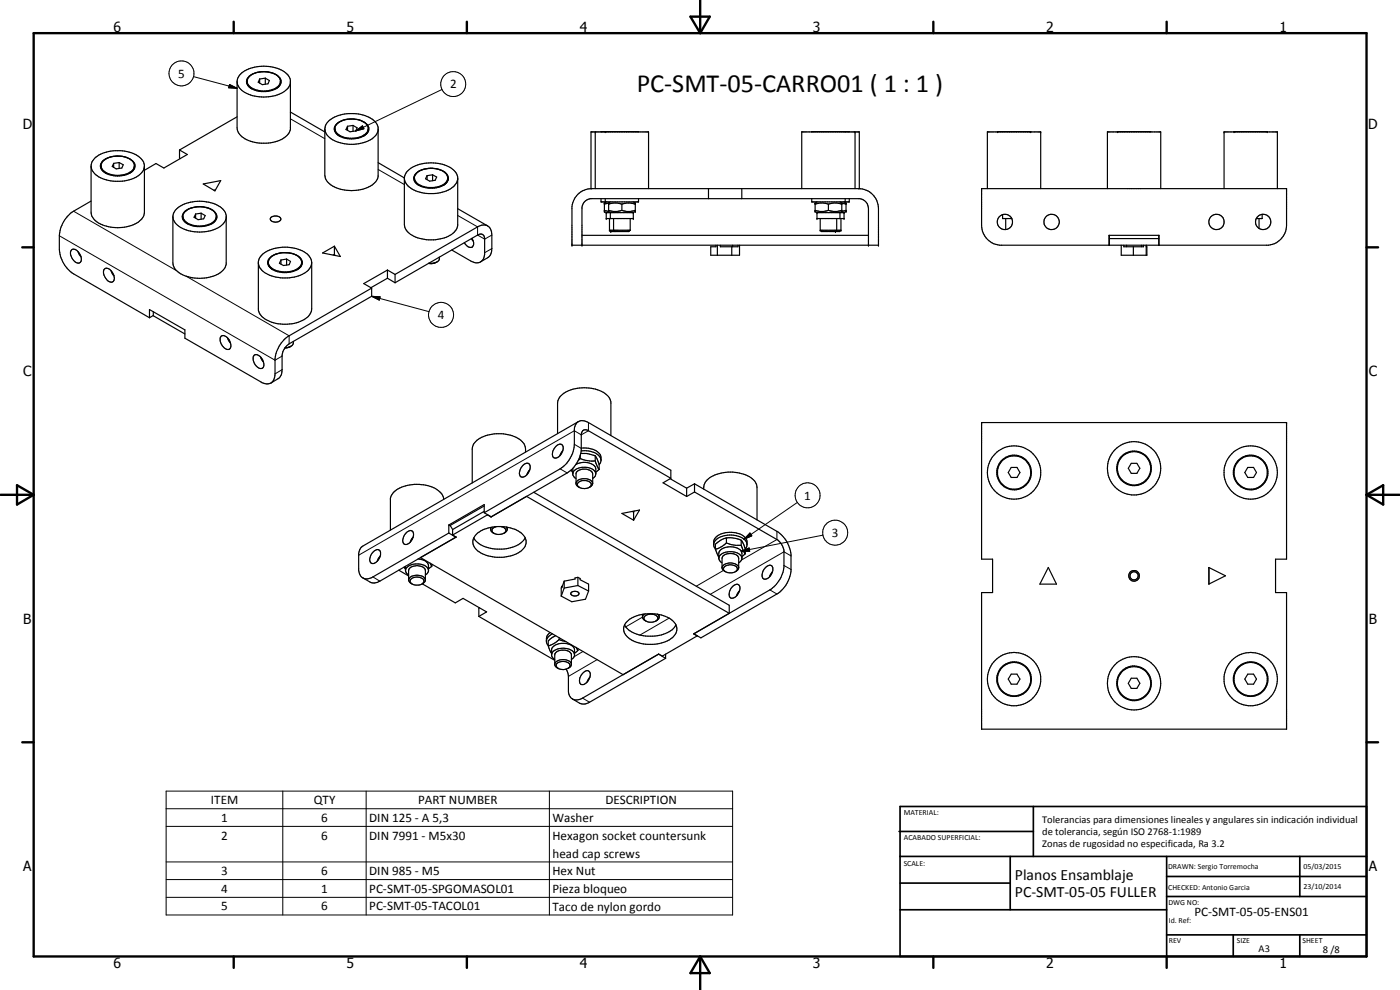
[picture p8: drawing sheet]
<svg xmlns="http://www.w3.org/2000/svg" width="420mm" height="297mm" viewBox="0 0 420 297" stroke-linecap="round" stroke-linejoin="round" font-family="sans-serif">
<g fill="none" stroke="#000" stroke-width=".35">
<path d="M71.2 35.1l-17.3 9.9M71.2 24.5a4.5 4.5 0 0 0 3.4 3.8 11.7 11.7 0 0 0 11.5-1.5l.8-1.1 .3-.8M71.9 22.5a11.3 11.3 0 0 1 11.3-2 5.5 5.5 0 0 1 4 3.6v14.7a6.6 6.6 0 0 1-6 4 10 10 0 0 1-9.5-2.8l-.5-1.6v-13.9l.1-.8zM74.2 24.6a4.4 4.4 0 0 0 4.6 2.7 4.9 4.9 0 0 0 5.3-2.6M74.9 26.2l.7 .5M75 22.8a2.29 2.29 0 0 0-.1 3.4M75.1 22.6a7.5 7.5 0 0 1 8.8 .6 1.98 1.98 0 0 1-.5 3M75.2 26.4l.4 .3M76.1 22.1a2.44 2.44 0 0 0-1.9 3.2l.7 .9M76.6 21.9l.5-.1a8.1 8.1 0 0 1 5.2 .3M77.9 23.7v1.2M79.6 23.5v1.7"/>
<path d="M79.6 23.5l-1.7 .2M79.6 23.5l1.2 .7-.4 .9-1.7 .3-1.2-.7 .4-1M82.7 22.4a2.39 2.39 0 0 1 1.5 2.4 2.39 2.39 0 0 1-2 2.1 8.3 8.3 0 0 1-6.6-.2M83.1 26.4l-.3 .3M87.2 33.6l10.3 6M97.5 38.7a5 5 0 0 0 4 4 11.5 11.5 0 0 0 10.9-1.7l.6-.7 .5-1.2M98.6 36.4a11.5 11.5 0 0 1 13.8 0l.6 .7 .5 1.2v14.7a5.5 5.5 0 0 1-4.6 3.8 11.3 11.3 0 0 1-10.7-2.3l-.6-1.1-.1-.8v-13.9l.3-1.2zM100.5 38.8a4.5 4.5 0 0 0 4.7 2.7 5.3 5.3 0 0 0 5.2-2.3l.1-.3M104.3 37.9v1.2M104.5 35.8a4.1 4.1 0 0 0-4 2.7l.1 1 .6 .8M105 35.7a5.9 5.9 0 0 1 5.2 1.9l.3 1-.1 .9-.3 .5M105.3 35.7a5 5 0 0 0-4.9 2.5v1l.8 1.2"/>
<path d="M105.9 35.7l2.1 .3M105.9 37.6v1.8M105.9 37.6l-1.6 .3M105.9 37.6l1.3 .8-.4 .9-1.7 .2-1.3-.6 .5-1M108.2 36.2l1.2 .6M109.6 36.9a2.19 2.19 0 0 1 1.1 2.1 2.19 2.19 0 0 1-1.6 1.9M110.5 38.6v.3M178.6 39.6v17M180.4 39.6h11.2M181.6 39.5v.1M243.6 39.6h11.3M253.6 39.5v.1"/>
<path d="M256.6 39.6v17M299.4 39.6h9.9M335.4 39.6h9.9M370.4 39.6h9.9M27.3 49.8a4.9 4.9 0 0 1 4-4 11.5 11.5 0 0 1 10.9 1.7l.9 1.1 .2 1.2M27.3 49.8a4.9 4.9 0 0 0 4 4 11.5 11.5 0 0 0 10.9-1.7l.9-1.1 .2-1.2M27.3 49.8v13.9a4.9 4.9 0 0 0 4 4 11.6 11.6 0 0 0 10.9-1.7l.9-1.1 .2-1.2v-13.9M32.5 47.3a2.53 2.53 0 0 0-2 3.6 7.4 7.4 0 0 0 8.7 .9M32.8 47.2a6.6 6.6 0 0 1 7.2 1.6l.3 .9M34.1 49v1.2M35.8 48.8v1.7M35.8 48.8l-1.7 .2"/>
<path d="M35.8 48.8l1.2 .6-.4 1-1.7 .3-1.2-.7 .4-1M39.5 51.6a2.11 2.11 0 0 0 1-2.1 2.11 2.11 0 0 0-1.4-1.7 7.2 7.2 0 0 0-8.2 .6 2.29 2.29 0 0 0 .8 3.6M40.3 49.7l-.2 1.2-1.2 1.1M40.3 49.7a3.6 3.6 0 0 1-3.7 2.8 5.5 5.5 0 0 1-6.2-2.3l-.1-.3M53.9 45l2.3 1.4-7 4-2.4-1.3-3.5 2M53.9 45v2.5l.2 .1M61 55.2l5.2-1-1.7 3.1zM64.7 56.9l-.5 .2M101.2 40.4a7.7 7.7 0 0 0 8.2 .3M101.2 40.3l.7 .6M110 40.2l-.3 .2M113.5 48.8l7.9 4.6"/>
<path d="M121.4 53.5a5 5 0 0 0 4 4 11.7 11.7 0 0 0 10.9-1.7l1.1-1.9M122.1 51.5a11.4 11.4 0 0 1 11.9-1.8 5 5 0 0 1 3.4 3.4v14.6a6 6 0 0 1-5.3 4 10 10 0 0 1-10.2-2.7l-.5-1.6v-13.9l.1-.8zM124.4 53.4v.2M124.4 53.6a3.7 3.7 0 0 0 3.6 2.6 6.2 6.2 0 0 0 6.1-1.9l.3-.6M125.1 55.2l.3 .2M125.4 55.4l.4 .2M128.2 52.7v1.2M129.8 52.5v1.7M129.8 52.5l-1.6 .2M129.8 52.5l1.3 .6-.5 1-1.7 .3-1.2-.8 .5-.9M130.2 50.5a6.6 6.6 0 0 0-5.7 2 2.04 2.04 0 0 0 .9 2.9M130.5 50.6a4.1 4.1 0 0 1 4.1 2.9 4.2 4.2 0 0 1-4.7 3 7.6 7.6 0 0 1-4.5-1.1"/>
<path d="M131.3 50.7a6.3 6.3 0 0 0-6.8 2l-.1 1.3 .7 1.2M131.6 50.8a2.89 2.89 0 0 1 2.8 2.9M134.4 53.6l-.3 1-1.1 1M177.6 56.6a6 6 0 0 0-5.9 5.4v11.6h91.9v-11a6 6 0 0 0-6-6M180.4 59.6v1h11.2v-1M181.6 59.6v1M194.6 56.6v-17h-17.2v17h80.5v-17h-17.3v17M212.6 56.6v3M222.6 56.6v3M243.6 59.6v1h11.3v-1M253.6 59.6v1M294.6 56.6h91.5v11a6.1 6.1 0 0 1-5.4 6h-80.7a6.1 6.1 0 0 1-5.4-6z"/>
<path d="M296.3 56.6v-17h16v17M332.3 56.6v-17h16v17M367.4 56.6v-17h16v17M21.5 75a2.17 2.17 0 0 1 2.7 1.6 1.39 1.39 0 0 1-.8 2.4 3.1 3.1 0 0 1-2-3.9zM23.4 75.5l.9 1.5M27.3 60.3l-5.2 3.1a9.4 9.4 0 0 0-4.3 7.3v4.1a9.4 9.4 0 0 0 4.3 7.4l22.8 13.1M51.9 65a5 5 0 0 0 4 4 11.2 11.2 0 0 0 11.2-2l.8-1.6M53 62.7a11.5 11.5 0 0 1 13.8 0l.6 .7 .5 1.2v14.7a6 6 0 0 1-5.3 3.9 11.1 11.1 0 0 1-9.9-2.3l-.7-1.2-.1-.8v-13.9l.3-1.2zM54.9 65.2l.3 .9 .8 .8M54.9 65.5a2.94 2.94 0 0 1 2.9-3.2 6.3 6.3 0 0 1 7 1.8 2.12 2.12 0 0 1-1.3 3.1M56 67a8.1 8.1 0 0 0 7.8 0M58.1 62.2a3.5 3.5 0 0 0-3.4 3l.1 .3a2.62 2.62 0 0 0 1.5 1.7"/>
<path d="M58.4 62.2a5.9 5.9 0 0 1 6.4 2.1l.1 .9M58.7 64.2v1.2M60.4 64v1.8M60.4 64l-1.7 .2M60.4 64l1.2 .7-.5 1-1.6 .2-1.3-.7 .5-1M64.9 65.2a3.2 3.2 0 0 1-2.7 2.3 6.4 6.4 0 0 1-7.1-1.8l-.1-.3M64.9 65.2l-.3 .9-.7 .8M64.9 64.9v.3M78.6 76.5a11.4 11.4 0 0 1 13.9 0l.7 1.1 .3 1.2v13.9a4.8 4.8 0 0 1-4 4 11.7 11.7 0 0 1-10.9-1.7l-1.1-1.9v-14.7l.3-.8zM80.5 79.2l.5 1 .9 .7M80.5 78.9l.1 .3M80.6 79.2a4.9 4.9 0 0 0 4.6 2.4 5.4 5.4 0 0 0 5.3-2.3 2.6 2.6 0 0 0-2.3-3.1 7 7 0 0 0-7.5 1.5 2.2 2.2 0 0 0 1.2 3.2"/>
<path d="M81.4 65.2a2.05 2.05 0 0 1 2.9 .5 1.84 1.84 0 0 1-3.1 .3l-.1-.3zM83.5 76.1a3.1 3.1 0 0 0-3 3.1M84.3 78v1.2M85 75.8l-1 .1M85.6 75.8l1.1 .1M86 77.7v1.8M86 77.7l-1.7 .3M86 77.7l1.2 .7-.4 1-1.7 .3-1.2-.7 .4-1M86.9 75.9a3.8 3.8 0 0 1 3.9 2.8l-.2 .7a2.39 2.39 0 0 1-1.5 1.5M90.5 78.7l-.4 1.5M93.5 78.8a4.9 4.9 0 0 1-4 4 12 12 0 0 1-10.9-1.7l-.8-1.1-.3-.8M96.8 75.9l3.6-2 1.7 3.1z"/>
<path d="M100.4 73.9v2.4M100.4 76.3l.1 .3M100.4 76.3l-.4 .2M130.6 78.8l-1.9 .2M130.6 78.9l-1 .2-1-.1M130.9 78.7l-.3 .1M131.1 78.6l-.3 .1M131.9 77.1l-.1 .9-.9 .7M135.6 75l5.6 3.3a2.83 2.83 0 0 0 3 .3M137.4 62.6l8.9 5.2M141.5 71.6l.5 .7M141.7 71.5l.4 1a1.16 1.16 0 0 1-.1 1.3 1.16 1.16 0 0 1-1.3 .4l-1.4-1.4"/>
<path d="M144.2 78.6l.8-.7 .4-1.6v-4.9a1.26 1.26 0 0 0-.7-1.1 1.26 1.26 0 0 0-1.4 .2l-24.7 14.3M146.3 67.8l1 1a15.7 15.7 0 0 1 .2 6.7l-.6 1.4-2.7 1.7M146.3 67.8a3.1 3.1 0 0 0-3 .3l-24.7 14.2M174.7 70.6h85.9M174.7 73.6v-11.4a2.97 2.97 0 0 1 2.5-2.6h80.8a3 3 0 0 1 2.6 3v11M181.4 63.1l1.3 .3M181.9 63.8v1.8h8.2v-1.8M181.9 63.8h8.2M181.9 60.6l-.5 .3v2.6l.5 .3M182.7 63.1l1.5 .4 2.4-.4M182.7 61.3l1.5-.4 2.4 .4M182.7 60.9v2.6l.5 .3v1.8"/>
<path d="M182.7 61l-1.3 .3M182.9 69.1h6.2M182.9 69.1l.4 .4h5.5l.3-.4M182.9 65.6v3.5M183.2 60.6l-.5 .3M184.1 65.6v3.5l.4 .4M186.6 63.1a5.8 5.8 0 0 0 4.1 0M186.6 61.3a5.8 5.8 0 0 1 4.1 0M186.6 61.3v1.8M189.1 65.6v3.5M190.1 60.6l.6 .3v2.6l-.6 .3M214.9 73.6v.4h-1.6v2.6h8.6v-3"/>
<path d="M215.3 73.6v3M216.2 73.6v.4h5.3v-.4M219.6 74v2.6M219.9 73.6v.4M244.6 63.1a5.7 5.7 0 0 0 4 0M244.6 61.3a5.7 5.7 0 0 1 4 0M245.2 63.8v1.8h8.1v-1.8M245.2 63.8h8.1M245.2 60.6l-.6 .3v2.6l.6 .3M246.2 69.1h6.2M246.2 69.1l.3 .4h5.5l.4-.4M246.2 65.6v3.5"/>
<path d="M248.6 63.1a5.8 5.8 0 0 0 4 0M248.6 61.3a5.8 5.8 0 0 1 4 0M248.6 61.3v1.8M251.1 65.6v3.5l-.4 .4M252.1 60.6l.5 .3M252.4 65.6v3.5M252.6 61l1.3 .3M252.6 60.9v2.6l-.5 .3v1.8M253.3 60.6l.6 .3v2.6l-.6 .3M253.9 63.1l-1.3 .3M300.9 64.4v1.2h2.8M301.8 65.6v3.3"/>
<path d="M332.8 73.6v-3h15v3M332.9 70.6v3M332.9 71.6h14.9M336.5 73.6v3h7.7v-2.6h-.2M337.3 73.6v.4h5.9v-.4M338.1 73.6v.4M340.1 74v2.6M342.6 73.6v.4M344 73.6v3M347.8 70.6v3M377.9 65.6v2.9M378.8 64.3v1.3h-1.8"/>
<path d="M31.2 80.9a1.42 1.42 0 0 1 2.3 .5 2.84 2.84 0 0 1 .6 3 1.74 1.74 0 0 1-2.5-1.1l-.5-1.3zM33.3 81.2l.9 1.5M44.9 95.3v-2.4l10.6 6.1v2.5l23.2 13.4 1.2 .3 1.4-.3M46 94.7l-1.1 .6M46 93.5v1.2l9.5 5.5M90.1 80.3a7.8 7.8 0 0 1-8.2 .6M111.5 86.4v2.5l-24.7 14.3a5.1 5.1 0 0 0-2.1 3.4v4.3a2.9 2.9 0 0 1-1.3 2.8l-2.1 1.2M111.5 86.4l-24.7 14.4a9.5 9.5 0 0 0-4.3 6.8v5.5l-.5 1.1-.7 .7M116.3 81l-7.1 4.1 2.3 1.3M116.3 83.5l-5 2.8M116.3 81v2.5M116.3 81l2.3 1.3"/>
<path d="M116.3 83.5l2.3 1.3M118.6 82.3v2.5M68.3 101.3a1.16 1.16 0 0 0-1.2-.6 1.16 1.16 0 0 0-1 .9 2.94 2.94 0 0 0 2.6 3.2l.5-.7v-1.2M68.3 101.3l.9 1.6M68.3 101.4l.9 1.5M76.3 106.6a2.26 2.26 0 0 1 2.8 2 1.17 1.17 0 0 1 0 1.5 1.17 1.17 0 0 1-1.5 .3 3 3 0 0 1-1.3-3.8zM78.2 107.1l.9 1.5M87 104.1l-1.5 .2M87 104.1l-1.5 .3M88 102.4l-.2 1.1-.8 .6M156.8 139.8a1.27 1.27 0 0 1 2.2-.3 2.85 2.85 0 0 1-2.6 3.6 2 2 0 0 1 0-2.7zM157.7 135.6a4.8 4.8 0 0 0-4-4.9 11.6 11.6 0 0 0-10.9 1.8l-.6 .6-.5 1.6v10.2"/>
<path d="M166.7 134.1a1.27 1.27 0 0 1 2.2-.3 2.85 2.85 0 0 1-2.6 3.6 2 2 0 0 1 0-2.7zM167.3 130.1v-9.2a5 5 0 0 1 4.1-3.9 11.4 11.4 0 0 1 11.2 2l.7 1.6v10.1M168.9 135.2l-.9 1.5M172.8 139.4a4.7 4.7 0 0 1 5.9 .8l.1 2M173.6 126.5l-64.7 37.3-.9 1.1-.4 1.2v5a2.56 2.56 0 0 0 1.5 2.4 2.56 2.56 0 0 0 2.8-.4l22.8-13.2M173.6 126.5l-.6 .4-.6 1.4v5a9.5 9.5 0 0 1-4.3 7.4l-22.8 13.1M173.6 126.5l1-.3 2 .6 24.7 14.3v2.4M174.1 136.6v1M174.1 137.6l1.7 .5 2.8 .2M174.1 137.6l-.5 .5M174.3 136.1a9.4 9.4 0 0 1-4.1 5.8l-22.8 13.2M174.3 136.1l.2-6.3a1.29 1.29 0 0 1 2.1-.6l24.7 14.3"/>
<path d="M174.3 136.1h1.6l2.7 .7M174.4 134.5a5.6 5.6 0 0 1 5.8 2.2l.2 1.5-.6 1.2M174.4 135.3a5.7 5.7 0 0 1 5.9 2.3l.1 .3M178.6 136.8v1.5M178.6 138.3l1.2 2.5M178.6 136.8l1.2 2.6v1.4M294.6 126.8h91.5v41h-3.3v10h3.3v41h-91.5v-41h3.3v-10h-3.3zM339.5 139h1.7l.9 1.5-.9 1.5h-1.7l-.9-1.5zM122 159.7a1.16 1.16 0 0 1 1.6-.4 1.16 1.16 0 0 1 .5 1.5 2.86 2.86 0 0 1-2.5 2.6 1.59 1.59 0 0 1-.4-2.5zM133.1 149.9a5.4 5.4 0 0 0-4.7-4.2 11 11 0 0 0-10.5 2.3l-.7 1.5v9.5M134.7 157.5v2.4M134.7 159.9l2.1 1.3"/>
<path d="M134.7 157.5l.5 .3M135.8 158.9v1.6M145.3 153.8l2.1 1.3M145.3 153.8v-2.4l-10.6 6.1M145.3 151.8l-10.2 5.8 .7 1.3M145.3 153.4l-9.5 5.5M146.3 154.5l-10.5 6M146.3 154.4v.1M146.3 154.5l1.1 .6M147.2 158.2v.6M147.4 155v.1M147.5 158.2l-.2 .8 .6 .9"/>
<path d="M149 158a1.09 1.09 0 0 0-1.2 .6 1.09 1.09 0 0 0 .2 1.3M150.3 158a1.19 1.19 0 0 1 1.2 .5 1.19 1.19 0 0 1 0 1.3 3.2 3.2 0 0 1-3.5 .1M151.9 158.1l.3 .6M152.2 158.2v.9l-1 .9M158 148.9l60.9 35.1M159 140.9l-.9 1.6M160.2 147.7l58.7 33.9v2.4M171.4 141l.5 .8M171.9 142.2a3.2 3.2 0 0 1 3.9-2 2.77 2.77 0 0 1 3 2M171.9 140.5v1.9l.4 .8 .6 .4M172.9 144.9a2.07 2.07 0 0 1 1.9-1.3h1.1a1.57 1.57 0 0 1 1.8 1.9 3.1 3.1 0 0 1-4.1 .5M173.6 146a1.05 1.05 0 0 1-.2-1.1 1.05 1.05 0 0 1 1-.6l1.4-.1a1.35 1.35 0 0 1 1.5 1.6l-.4 .4"/>
<path d="M173.6 146.1l.3 .1M177.9 145v-2.8a1.9 1.9 0 0 0-2-1.4h-1.1l-1 .3-.8 .7-.1 3.5 .7 .8M178.8 142.2l-.2 .7-.7 .7M179.8 140.8l-1 .9M186.6 154.1l5.3-1.1-1.8 3.1zM189.8 153.5l.3 .2M190.1 153.7v2.4M190.3 153.3l-.2 .4M201.1 143.6l5 2.9M201.3 143.5l-2.3 1.4 7.1 4.1M206.1 146.5v2.5M208.4 147.6l24.8 14.3a5.2 5.2 0 0 1 2.1 3.3v4.9a9.5 9.5 0 0 1-4.3 6.9l-22.8 13.2"/>
<path d="M208.4 145.2l24.8 14.2a9.4 9.4 0 0 1 4.2 6.9v5.1a9.4 9.4 0 0 1-4.2 6.8l-22.9 13.2-2.1-1.2M208.4 145.2l-2.3 1.3M208.4 147.6l-2.3 1.4M208.4 145.2v2.4M211.2 146.8a4.7 4.7 0 0 1 4-4.5 11.3 11.3 0 0 1 11.3 2l.6 1.2 .1 .8v9.7M303.5 140.3h1.7l.9 1.5-.9 1.5h-1.7l-.9-1.5zM374.5 140.3h1.7l.9 1.5-.9 1.5h-1.7l-.9-1.5zM111.9 165.7a1.23 1.23 0 0 1 2.2-.3 2.96 2.96 0 0 1-2.4 3.7 1.59 1.59 0 0 1-.4-2.5zM113.6 167.6h.1M114.1 166.8l-.9 1.6M119.7 171.1l2.9 1.7M121.3 170.1l.4 .7"/>
<path d="M121.7 169.9v1.3M122.6 174.1l.1-.2a2.59 2.59 0 0 1 3.4-1.2 1.63 1.63 0 0 1 1.6 1.4M122.6 174.1l.3 .6 .7 .5M122.6 174v-2.8a2.05 2.05 0 0 1 2.4-1.5 2.25 2.25 0 0 1 2.7 1.5v2.8M124 161.1l-.9 1.6M125.5 167.7a2.76 2.76 0 0 1 3.1 2v1.7l-.9 1.2M126.7 175.2l9.9 5.7 2.4-1.4 7 4.1-2.3 1.4M127.7 174.1a2.68 2.68 0 0 1-4.6 .3 2.44 2.44 0 0 1 4.1-.4v.6l-.4 .5M128.6 171.2a3.2 3.2 0 0 0-3.9-2 2.66 2.66 0 0 0-3 2.2l.9 1.2M129.1 169l.5 .8M129.6 169.8l-1 .9M129.6 169.3v.5"/>
<path d="M135.8 160.5l1.1 .7-10.7 6.1 60.8 35.1 10.7-6.1 1.1 .5 10.4-6M136.8 161.2l-22.8 13.2a2.87 2.87 0 0 1-3 .2l-2.1-1.2M136.8 161.1v.1M142.2 161.4a7.8 7.8 0 0 0 7 3.4 9 9 0 0 0 8.4-3.4M142.2 161.4a3.5 3.5 0 0 0 2 4.5 11.6 11.6 0 0 0 12.6-1 2.88 2.88 0 0 0 .8-3.5M142.2 161.4a7.5 7.5 0 0 1 6.3-3.4 10.4 10.4 0 0 1 8.6 2.7l.5 .7M168.6 175.9l.1 .2M168.6 175.9l-.2 3M169.3 174.4l-.7 1.9v-.4M169.3 174.4v2M169.3 176.4l-.9 2.5M171.4 177.8a1.5 1.5 0 0 1 2.4 .4 1.38 1.38 0 0 1-2.5-.2z"/>
<path d="M173.4 173.2l-.8 .2v.3l-3.3 .7M173.4 173.2l.7 .4v.3l2.5 1.4v2M173.4 173.2v2.5M173.4 175.7l3.2 1.6M173.4 175.7l-4.1 .7M176.6 177.3l-.9 2.5-4.1 .8-3.2-1.7M214.2 163.2a3.9 3.9 0 0 1 3.6-2.5 6.3 6.3 0 0 1 6.2 1.9l.2 .6M214.7 164.7l-.2-.3a2.94 2.94 0 0 1-.1-2.7 6.9 6.9 0 0 1 7.6-1.5 3.1 3.1 0 0 1 2.2 3.3l-.5 1.2M214.7 164.8l1 2.3M215.7 167.5v-1.5a3.1 3.1 0 0 1 3.5-2 3.1 3.1 0 0 1 3.5 2v1.5M216.7 168.9a1.47 1.47 0 0 1-1-1.5 1.47 1.47 0 0 1 1.1-1.3 4.4 4.4 0 0 1 5.8 1.1l-.2 1-.7 .7M216.7 170.2a3.1 3.1 0 0 1 5 0"/>
<path d="M217.5 170a2.72 2.72 0 0 1 3.8 .5 1.76 1.76 0 0 1-2.4 1.4 1.37 1.37 0 0 1-1.7-1.6zM217.7 171.5l-1-.9v-3.1a2.26 2.26 0 0 1 2.7-1.4 2.16 2.16 0 0 1 2.3 1.4l-.1 3.1-.9 .9M218 162.9l1.7 .5 2.8 .2M218 162.9l-1.3 1-2 .9M218 161.4a8.7 8.7 0 0 1 4.5 .7M218 161.4a6.2 6.2 0 0 0-3.3 1.9v1.5M218 161.4v1.5M219.7 176.1a1.27 1.27 0 0 1 2.2-.3 3.1 3.1 0 0 1-2.4 3.7 2.02 2.02 0 0 1 0-3.1zM221.9 177.2l-.8 1.6M222.5 163.6l1.2 2.6M222.5 162.1l1.2 2.5v1.6M222.5 162.1v1.5"/>
<path d="M223.7 166.2l-1 .8M229.6 170.4a1.23 1.23 0 0 1 2.2-.3 2.75 2.75 0 0 1-2.6 3.6 2.38 2.38 0 0 1 .4-3.3zM231.8 171.5l-.8 1.6M314.6 170.3l2.5 5h-5zM362.8 170.3l5 2.5-5 2.5zM362.8 170.3v5M143.7 185l22.8 13.1M143.9 182.4l-.2 .1v2.5M164.5 193.8l1.1 2.3M165.1 189.8a2.5 2.5 0 0 0-1.1 2.8l.5 1.1M165.6 196.2a4.1 4.1 0 0 1 5.1-1.5l1 .5 .7 1M165.8 190.2a2.89 2.89 0 0 0-1.8 2.1"/>
<path d="M166.5 199.3v-2.8a1.9 1.9 0 0 1 1.9-1.4 2.53 2.53 0 0 1 3.1 1.2l-.1 3.3-.2 .4-.7 .5M166.5 197.9l-.6-.5-.3-.7v-2a4.4 4.4 0 0 1 6.6-.4l.2 .4v2l-.4 .7-.5 .5M166.8 190.7l-2.3 1.6v1.5M167.1 199.1a2.73 2.73 0 0 1 4 .4 1.69 1.69 0 0 1-2.1 1.4l-.7-.1a1.2 1.2 0 0 1-1.2-1.7zM167.8 191.9l2.1 .6M167.8 191.9l-1.3 1-2 .9M167.8 191.3v.6M171.5 199.2a3.1 3.1 0 0 0-4.3-.8 1.13 1.13 0 0 0-.7 1.2 1.13 1.13 0 0 0 1 .9M172.9 194.2l.5 1M173.4 194.6v.6M173.4 195.2l-1 .8M187.4 187.5a8.1 8.1 0 0 0 7.1 3.4 9.2 9.2 0 0 0 8.1-3l.2-.4"/>
<path d="M187.9 186.8a10.7 10.7 0 0 1 10-2.4 6 6 0 0 1 5.2 3.9 4.7 4.7 0 0 1-3.9 4.4 11.6 11.6 0 0 1-11-1.6 2.98 2.98 0 0 1-.3-4.3zM192.8 184.3v.9M193.5 184.2a1.11 1.11 0 0 0-.7 1.2 1.11 1.11 0 0 0 1 1M197.1 186.2l-.3 .2M197.3 184.3l.5 .7M197.8 184.4a1.94 1.94 0 0 1-2.1 2.3 1.87 1.87 0 0 1-2.5-1.4 2.58 2.58 0 0 1 4.2 0l-.3 .8M199.8 197.5l-2.2-1.2-22.8 13.2a2.55 2.55 0 0 1-2.7 .4 2.55 2.55 0 0 1-1.5-2.4v-4.6l-.7-2.1M199.8 197.5l-22.9 13.2a3.1 3.1 0 0 1-3 .3l-2.1-1.3M199.8 196.3v1.2M208.2 190.2l1 .6M209.2 190.8h.1M218.9 184l-10.7 6.2"/>
<path d="M174.8 202.1a1.26 1.26 0 0 1 2.2-.4 3 3 0 0 1-2.4 3.7 1.78 1.78 0 0 1-.2-2.8zM177 203.2l-.9 1.5M303.5 202.3h1.7l.9 1.5-.9 1.5h-1.7l-.9-1.5zM339.5 203.5h1.7l.9 1.5-.9 1.5h-1.7l-.9-1.5zM374.5 202.3h1.7l.9 1.5-.9 1.5h-1.7l-.9-1.5z"/>
<circle cx="301.6" cy="66.6" r="2.31"/>
<circle cx="315.6" cy="66.6" r="2.31"/>
<circle cx="365.1" cy="66.6" r="2.3"/>
<circle cx="379.1" cy="66.6" r="2.31"/>
<circle cx="304.3" cy="141.8" r="5"/>
<circle cx="304.3" cy="141.7" r="5.2"/>
<circle cx="304.3" cy="141.8" r="8"/>
<circle cx="340.3" cy="140.5" r="5.2"/>
<circle cx="340.3" cy="140.5" r="8"/>
<circle cx="340.3" cy="140.5" r="5"/>
<circle cx="375.3" cy="141.8" r="5.2"/>
<circle cx="375.3" cy="141.8" r="8"/>
<circle cx="375.3" cy="141.8" r="5"/>
<circle cx="340.3" cy="172.8" r="1.23"/>
<circle cx="340.3" cy="172.8" r="1.6"/>
<circle cx="304.3" cy="203.8" r="5"/>
<circle cx="304.3" cy="203.8" r="5.2"/>
<circle cx="304.4" cy="203.8" r="8"/>
<circle cx="340.3" cy="205" r="5"/>
<circle cx="340.3" cy="205" r="5.2"/>
<circle cx="340.3" cy="205" r="8"/>
<circle cx="375.3" cy="203.8" r="5.2"/>
<circle cx="375.3" cy="203.8" r="8"/>
<circle cx="375.4" cy="203.8" r="5"/>
</g>
<g fill="#000">
<circle cx="178.6" cy="39.6" r=".18"/>
<circle cx="181.6" cy="39.5" r=".18"/>
<circle cx="256.6" cy="39.6" r=".18"/>
<circle cx="299.4" cy="39.5" r=".18"/>
<circle cx="309.3" cy="39.5" r=".18"/>
<circle cx="312.3" cy="39.6" r=".18"/>
<circle cx="335.4" cy="39.5" r=".18"/>
<circle cx="367.4" cy="39.6" r=".18"/>
<circle cx="370.4" cy="39.5" r=".18"/>
<circle cx="380.3" cy="39.5" r=".18"/>
<circle cx="171.7" cy="73.6" r=".18"/>
<circle cx="174.7" cy="73.6" r=".18"/>
<circle cx="181.4" cy="63.5" r=".18"/>
<circle cx="181.4" cy="60.9" r=".18"/>
<circle cx="181.6" cy="60.6" r=".18"/>
<circle cx="181.9" cy="63.8" r=".18"/>
<circle cx="181.9" cy="65.6" r=".18"/>
<circle cx="182.7" cy="63.5" r=".18"/>
<circle cx="182.7" cy="60.9" r=".18"/>
<circle cx="182.9" cy="69.1" r=".18"/>
<circle cx="183.3" cy="69.5" r=".18"/>
<circle cx="190.1" cy="63.8" r=".18"/>
<circle cx="190.1" cy="65.6" r=".18"/>
<circle cx="190.7" cy="63.5" r=".18"/>
<circle cx="190.7" cy="60.9" r=".18"/>
<circle cx="244.6" cy="60.9" r=".18"/>
<circle cx="244.6" cy="63.5" r=".18"/>
<circle cx="245.2" cy="63.8" r=".18"/>
<circle cx="245.2" cy="65.6" r=".18"/>
<circle cx="246.2" cy="69.1" r=".18"/>
<circle cx="250.7" cy="69.5" r=".18"/>
<circle cx="251.1" cy="69.1" r=".18"/>
<circle cx="252.4" cy="69.1" r=".18"/>
<circle cx="252.6" cy="60.9" r=".18"/>
<circle cx="252.6" cy="63.5" r=".18"/>
<circle cx="253.3" cy="65.6" r=".18"/>
<circle cx="253.3" cy="63.8" r=".18"/>
<circle cx="253.9" cy="63.5" r=".18"/>
<circle cx="253.9" cy="60.9" r=".18"/>
<circle cx="260.6" cy="73.6" r=".18"/>
<circle cx="263.6" cy="73.6" r=".18"/>
<circle cx="294.6" cy="126.8" r=".18"/>
<circle cx="386.1" cy="126.8" r=".18"/>
</g>
<g fill="none" stroke="#000" stroke-width=".3">
<path d="M58.1 23l13.1 3.5M68.9 25.4l2.3 1.1-2.6-.2zM87.2 35.6l10.3 6M106.8 39.3l2-1.5 .4 .9zM132.7 26.8l-25.9 12.5M113.5 50.8l7.9 4.6M17.8 70.7l64.7 37.4 2.2-1.3M22.1 63.4l30.9 17.8M137.4 64.6l5.9 3.5v2.4l2.1 1.3 2.2-1.3M147.6 74.6l-2.2 1.2M55.8 82.8l31 18v2.4M111.5 88.9l2.6 .2-.3 .9z"/>
<path d="M111.5 88.9l17.3 4.6M84.7 110.9l-2.2 1.3M172.4 133.3l2 1.2M176.6 126.8v2.4l-2.2 1.3-2-1.3-64.8 37.4M168.1 140.7l2.1 1.2M225.1 159.9l.5 .9-2.3 1zM233.2 159.4v2.5l-10.7 6.1M239.3 150.7l-16 11.1M111.9 173.1l2.1 1.3M217.1 171.2l-8.2 4.7M222.5 165.4l2.3-1 .2 1zM231 177l2.2 1.2"/>
<path d="M235.3 169.7l2.1 1.2M237.4 166.8l-2.1-1.2-22.1 12.7M247 160.6l-24.5 4.8M175 195.5l-2.7 1.5M179.2 197.9l-8.6 5M192.8 185.2l-5 2.9M200.8 185.5l-8.7 5M174.8 209.5l2.1 1.2M49.9 237.4h170v37.1h-170zM84.9 237.4v37.1M109.9 237.4v37.1M164.9 237.4v37.1"/>
<path d="M49.9 242.7h170M49.9 247.9h170M49.9 258.6h170M49.9 263.9h170M49.9 269.2h170"/>
<circle cx="54.5" cy="22" r="3.7"/>
<circle cx="136" cy="25.2" r="3.7"/>
<circle cx="132.4" cy="94.5" r="3.8"/>
<circle cx="242.4" cy="148.6" r="3.7"/>
<circle cx="250.6" cy="159.8" r="3.8"/>
</g>
<g fill="none" stroke="#000" stroke-width=".71">
<path d="M10.1 9.9h400v277.1h-400zM70.1 6.5v3.4M140.1 6.5v3.4M207.2 5h5.8l-2.9 4.9zM210.1 0v9.9M280.1 6.5v3.4M350.1 6.5v3.4M6.7 74.2h3.4M410.1 74.2h3.5M.1 148.5h10M5.1 145.6l5 2.9-5 2.9zM410.1 148.5h10"/>
<path d="M410.1 148.5l5-2.9v5.8zM6.7 222.7h3.4M410.1 222.7h3.5M70.1 287v3.4M140.1 287v3.4M210.1 287v10M210.1 287l2.9 5h-5.8zM280.1 287v3.4M350.1 287v3.4"/>
</g>
<g fill="none" stroke="#000" stroke-width=".51">
<path d="M269.8 249.5h40.3M270.1 242h140v45h-140zM270.1 257h140M303.2 257v16M310.1 242v15M350.1 257v30M390.1 257v12M270.1 265h33.1M270.1 273h80M350.1 269h60M350.1 263h60M350.1 280.5h60"/>
<path d="M370.1 280.5v6.5M390.1 280.5v6.5"/>
</g>
<path d="M68.9 25.4l2.3 1.1-2.6-.2zM106.8 39.3l2-1.5 .4 .9zM111.5 88.9l2.6 .2-.3 .9zM225.1 159.9l.5 .9-2.3 1zM222.5 165.4l2.3-1 .2 1z" fill="#000"/>
<text font-size="7.9" x="191.1" y="27.5">PC-SMT-05-CARRO01 ( 1 : 1 )</text>
<g font-size="4.7">
<text x="304.6" y="263.9">Planos Ensamblaje</text>
<text x="304.6" y="269.3">PC-SMT-05-05 FULLER</text>
</g>
<g font-size="4.2">
<text x="34" y="9.6">6</text>
<text x="104" y="9.6">5</text>
<text x="174" y="9.6">4</text>
<text x="244" y="9.6">3</text>
<text x="314" y="9.6">2</text>
<text x="384" y="9.6">1</text>
<text x="6.8" y="38.7">D</text>
<text x="410.6" y="38.7">D</text>
<text x="7" y="112.9">C</text>
<text x="410.8" y="112.9">C</text>
<text x="7" y="187.1">B</text>
<text x="410.8" y="187.1">B</text>
<text x="7" y="261.4">A</text>
<text x="410.8" y="261.4">A</text>
<text x="34" y="290.4">6</text>
<text x="104" y="290.4">5</text>
<text x="174" y="290.4">4</text>
<text x="244" y="290.4">3</text>
<text x="314" y="290.4">2</text>
<text x="384" y="290.4">1</text>
</g>
<g font-size="3.9">
<text x="53.5" y="23.3">5</text>
<text x="135.1" y="26.5">2</text>
<text x="131.4" y="95.8">4</text>
<text x="241.4" y="149.9">1</text>
<text x="249.7" y="161.1">3</text>
<text x="63.3" y="241.3">ITEM</text>
<text x="94.2" y="241.3">QTY</text>
<text x="125.5" y="241.3">PART NUMBER</text>
<text x="181.7" y="241.3">DESCRIPTION</text>
<text x="66.4" y="246.6">1</text>
<text x="66.4" y="251.9">2</text>
<text x="96.4" y="246.6">6</text>
<text x="96.4" y="251.9">6</text>
<text x="110.8" y="246.6">DIN 125 - A 5,3</text>
<text x="110.8" y="251.9">DIN 7991 - M5x30</text>
<text x="165.8" y="246.7">Washer</text>
<text x="165.8" y="252">Hexagon socket countersunk</text>
<text x="165.8" y="257.3">head cap screws</text>
<text x="66.4" y="262.6">3</text>
<text x="96.4" y="262.6">6</text>
<text x="110.8" y="262.6">DIN 985 - M5</text>
<text x="165.8" y="262.5">Hex Nut</text>
<text x="66.4" y="267.8">4</text>
<text x="96.4" y="267.8">1</text>
<text x="110.8" y="267.8">PC-SMT-05-SPGOMASOL01</text>
<text x="165.8" y="267.9">Pieza bloqueo</text>
<text x="66.4" y="273.1">5</text>
<text x="96.4" y="273.2">6</text>
<text x="110.8" y="273.2">PC-SMT-05-TACOL01</text>
<text x="165.8" y="273.2">Taco de nylon gordo</text>
<text x="358.5" y="275">PC-SMT-05-05-ENS01</text>
</g>
<g font-size="3.1">
<text x="312.7" y="246.8">Tolerancias para dimensiones lineales y angulares sin indicación individual</text>
<text x="312.7" y="250.4">de tolerancia, según ISO 2768-1:1989</text>
<text x="312.7" y="254">Zonas de rugosidad no especificada, Ra 3.2</text>
<text x="377.7" y="285.6">A3</text>
<text x="397" y="285.9">8 /8</text>
</g>
<g font-size="2.4">
<text x="271.2" y="244.4">MATERIAL:</text>
<text x="271.3" y="252">ACABADO SUPERFICIAL:</text>
<text x="271.2" y="259.7">SCALE:</text>
<text x="350.6" y="260.8">DRAWN: Sergio Torremocha</text>
<text x="391.2" y="260.6">05/03/2015</text>
<text x="350.6" y="267">CHECKED: Antonio Garcia</text>
<text x="391.2" y="266.7">23/10/2014</text>
<text x="350.6" y="271.4">DWG NO:</text>
<text x="350.8" y="276.9">Id. Ref:</text>
<text x="350.8" y="282.8">REV</text>
<text x="371.2" y="282.9">SIZE</text>
<text x="390.9" y="282.9">SHEET</text>
</g>
</svg>
